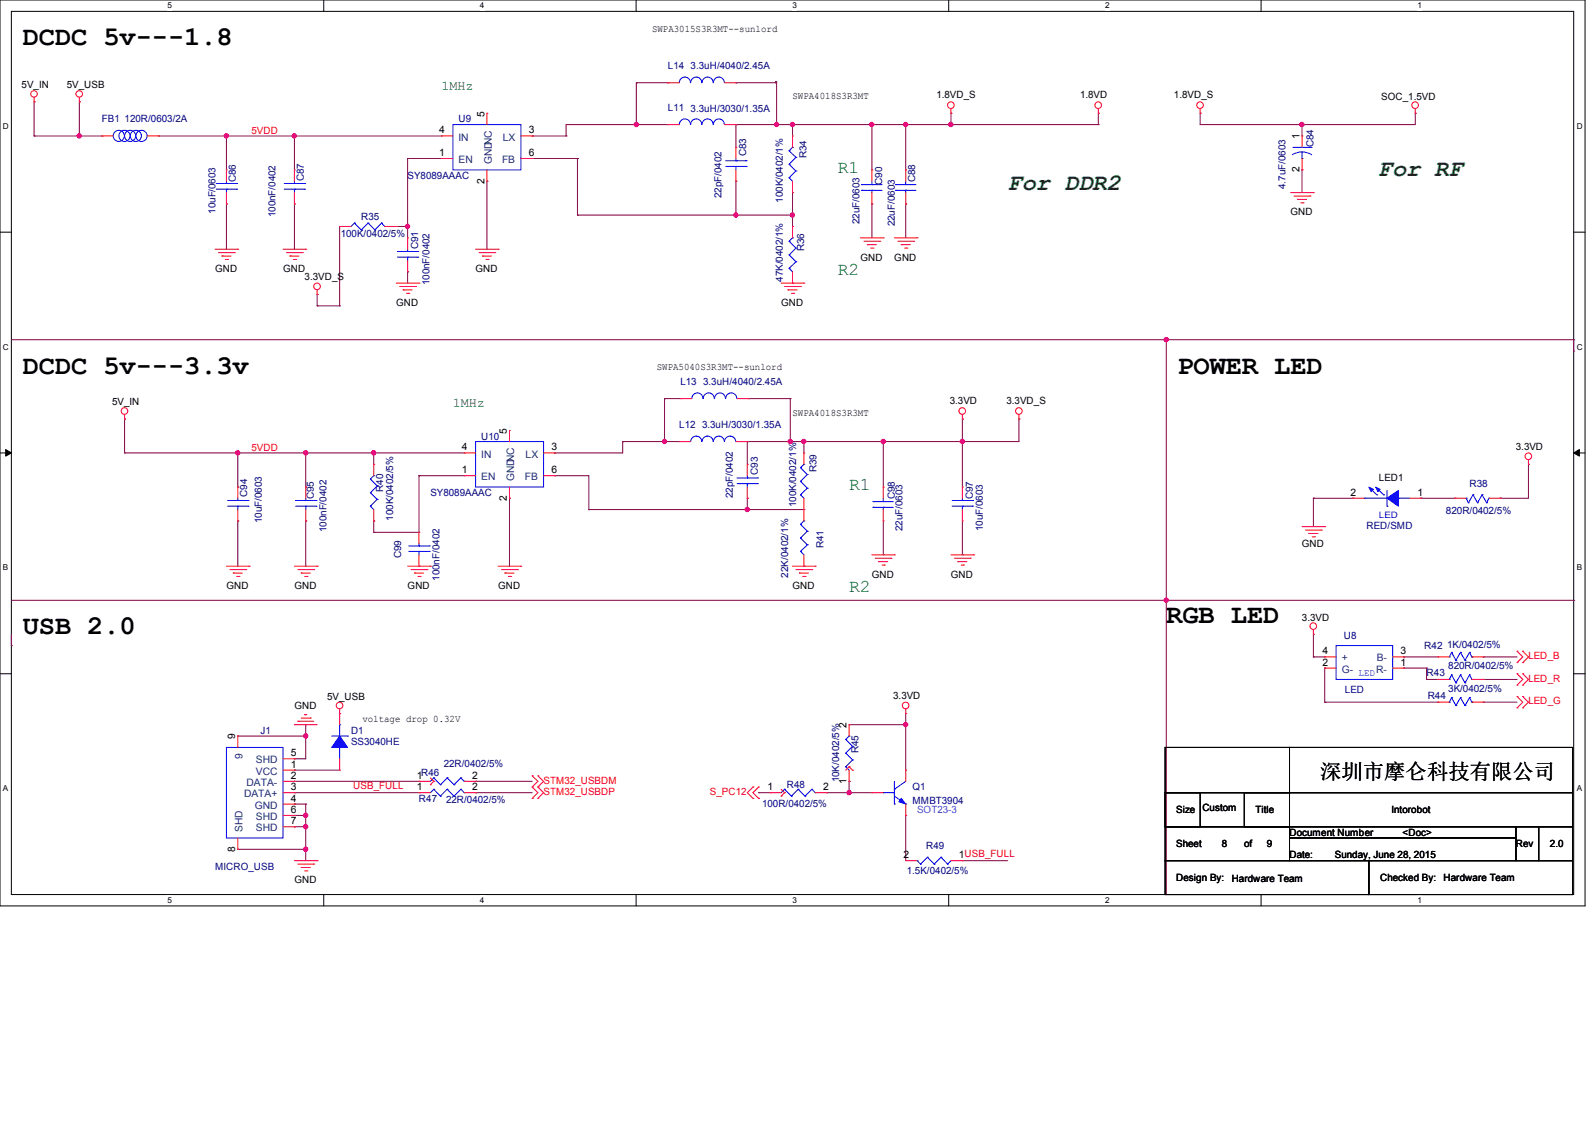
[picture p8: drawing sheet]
<svg xmlns="http://www.w3.org/2000/svg" width="297mm" height="210mm" viewBox="0 0 297 210" stroke-linecap="round" stroke-linejoin="round" font-family="sans-serif">
<path d="M0 0h295.1v168.7h-295.1zM2.1 2.1h290.9v164.4h-290.9z" fill="none" stroke="#000" stroke-width=".19"/>
<g fill="#fff">
<path d="M31.2 .2h.8v1.7h-.8z"/>
<path d="M31.2 166.8h.8v1.6h-.8z"/>
</g>
<path d="M60.3 0v2.1M60.3 166.5v2.2" fill="none" stroke="#000" stroke-width=".19"/>
<g fill="#fff">
<path d="M89.4 .2h.8v1.7h-.8z"/>
<path d="M89.4 166.8h.8v1.6h-.8z"/>
</g>
<path d="M118.4 0v2.1M118.4 166.5v2.2" fill="none" stroke="#000" stroke-width=".19"/>
<g fill="#fff">
<path d="M147.5 .2h.8v1.7h-.8z"/>
<path d="M147.5 166.8h.8v1.6h-.8z"/>
</g>
<path d="M176.7 0v2.1M176.7 166.5v2.2" fill="none" stroke="#000" stroke-width=".19"/>
<g fill="#fff">
<path d="M205.7 .2h.8v1.7h-.8z"/>
<path d="M205.7 166.8h.8v1.6h-.8z"/>
</g>
<path d="M234.8 0v2.1M234.8 166.5v2.2" fill="none" stroke="#000" stroke-width=".19"/>
<g fill="#fff">
<path d="M263.9 .2h.8v1.7h-.8z"/>
<path d="M263.9 166.8h.8v1.6h-.8z"/>
<path d="M.6 22.6h1v1.7h-1z"/>
<path d="M293.6 22.6h1v1.7h-1z"/>
<path d="M.6 63.8h1v1.6h-1z"/>
<path d="M293.6 63.8h1v1.6h-1z"/>
</g>
<path d="M0 43.2h2.1M293 43.2h2.1" fill="none" stroke="#000" stroke-width=".19"/>
<g fill="#fff">
<path d="M.6 104.9h.9v1.7h-.9z"/>
<path d="M293.6 104.9h1v1.7h-1z"/>
</g>
<path d="M0 84.3h2.1M293 84.3h2.1" fill="none" stroke="#000" stroke-width=".19"/>
<path d="M1.1 83.7l1 .6-1 .6zM293 84.3l1.1-.6v1.2z" fill="#000" stroke="#000" stroke-width=".19"/>
<g fill="#fff">
<path d="M.6 146h.9v1.7h-.9z"/>
<path d="M293.6 146h1v1.7h-1z"/>
</g>
<g fill="none" stroke="#000" stroke-width=".19">
<path d="M0 125.4h2.1M217 139.1h23.1v8.5h-23.1zM240.1 139.1h52.7v8.5h-52.7zM293 125.4h2.1M217 147.6h75.8v6.3h-75.8zM217 147.6h6.5v6.3h-6.5zM217 153.9h23.1v6.3h-23.1zM231.7 147.6h8.4v6.3h-8.4zM240.1 153.9h42.2v2.1h-42.2zM240.1 156h42.2v4.2h-42.2zM282.3 153.9h4.2v6.3h-4.2zM286.5 153.9h6.3v6.3h-6.3z"/>
<path d="M217 160.2h37.9v6.3h-37.9zM254.9 160.2h37.9v6.3h-37.9z"/>
</g>
<g fill="none" stroke="#800040" stroke-width=".19">
<path d="M6.3 19h.1M6.3 19v6.3M14.8 19h.1M14.8 19v6.3M118.5 15.4h.1M118.5 15.4v7.8M118.5 15.4h5.9M124.4 15.4h.1M137 15.4h.1M137 15.4h7.4M144.4 15.4h.1M144.4 15.2h.1"/>
<path d="M144.4 15.2h.2v8M144.4 15.2v.2M6.3 25.3h.1M6.3 25.3h12.7M14.8 25.3h.1M29.5 25.3h52.7M42.2 25.3h.1M42.2 38h.1M42.2 25.3v6.3M42.2 38v8.4M54.8 25.3h.1M54.8 38h.1"/>
<path d="M54.8 25.3v6.3M54.8 38v8.4M75.9 29.5h.1M75.9 29.5v14.8M75.9 29.5h6.3M90.7 33.7h.1M90.7 33.7v12.7M99.1 25.3h.1M99.1 25.3h6.3M99.1 29.5h8.4M105.4 25.3h.1M107.5 29.5h.1"/>
<path d="M107.5 29.5v10.5M118.5 23.2h.1M124.4 23.2h.1M124.4 23.2h-19v2.1M137 23.2h.1M137 33.7h.1M137 23.2h67.5M137 23.2v4.2M137 33.7v6.3M144.6 23.2h.1M147.6 23.2h.1M147.6 35.9h.1"/>
<path d="M147.6 23.2v2.1M147.6 35.9v6.3M162.3 23.2h.1M162.3 38h.1M162.3 23.2v8.4M162.3 38v6.3M168.7 38h.1M168.7 23.2h.1M168.7 23.2v8.4M168.7 38v6.3M177.1 21.1h.1M177.1 21.1v2.1"/>
<path d="M204.5 23.2h.1M204.5 21.1h.1M204.5 21.1v2.1M223.5 21.1h.1M223.5 21.1v2.1h40v-2.1M242.4 23.2h.1M242.4 31.6h.1M242.4 23.2v2.1M242.4 31.6v4.3M263.5 21.1h.1M59.1 56.9h.1M59.1 54.8h.1"/>
<path d="M59.1 56.9h4.1M59.1 54.8v2.1M63.2 56.9h.1M63.2 42.2v14.7M73.8 42.2h2.1M75.9 42.2h.1M75.9 50.6h.1M75.9 50.6v2.1M107.5 40h.1M107.5 40h40.1M137 40h.1M147.6 40h.1"/>
<path d="M2.1 63.2h290.9M23.2 78h.1M23.2 78v6.3M123.7 74.2h.1M123.7 74.2h3M123.7 74.2v8M139.4 74.2h.1M139.4 74.2h7.8M147.2 74.2h.1M147.2 74.2v8M179.2 78h.1M179.2 78v12.7"/>
<path d="M189.7 78h.1M189.7 78v4.2h-50.6M217.2 63.2h.1M217.2 63.2v103.3M293 63.2h.1M293 65.4h.1M293 63.2v2.2M23.2 84.3h.1M23.2 84.3h63.2M44.3 90.7h.1M44.3 97h.1M44.3 84.3h.1"/>
<path d="M44.3 84.3v6.4M44.3 97v8.4M56.9 97h.1M56.9 90.7h.1M56.9 84.3h.1M56.9 84.3v6.4M56.9 97v8.4M69.6 84.3h.1M69.6 99.1h.1M69.6 97h.1M69.6 84.3v2.1M69.6 97v2.1"/>
<path d="M78 88.6h.1M78 88.6h8.4M78 88.6v10.5h-8.4M94.9 92.8h.1M94.9 92.8v12.6M103.3 84.3h.1M103.3 88.6h.1M103.3 88.6h6.3v6.3M109.6 94.9h.1M109.6 94.9h40.1M116 82.2h.1M116 82.2h10.5"/>
<path d="M116 82.2v2.1h-12.7M123.7 82.2h.1M139.1 94.9h.1M139.1 82.2h.1M139.1 92.8h.1M139.1 82.2v4.2M139.1 92.8v2.1M147.2 82.2h.1M149.7 82.2h.1M149.7 82.2v2.1M164.5 82.2h.1M164.5 82.2v8.5"/>
<path d="M164.5 97v6.3M179.2 82.2h.1M179.2 97v6.3M244.6 92.8h.1M244.6 92.8v5.2M244.6 92.8h7.3M264.6 92.8h.1M264.6 92.8h6.3M279.4 92.8h.1M284.6 86.4h.1M284.6 86.4v6.4h-5.2M2.1 118.1v2.1"/>
<path d="M2.1 111.8h290.9M164.5 103.3h.1M179.2 103.3h.1M217.2 111.8h.1M244.6 118.1h.1M244.6 118.1v4.2M293 111.8h.1M2.1 120.2h.1M44.3 137h.1M44.3 137h12.6M56.9 134.9h.1M56.9 137h.1"/>
<path d="M56.9 134.9v6.4h-2.1M158.1 134.9h.1M158.1 134.9h10.6M168.7 132.8h.1M168.7 134.9h.1M168.7 132.8v10.6M244.6 122.3h.1M244.6 122.3h2.1M246.7 124.4h.1M246.7 130.7h.1M246.7 124.4v6.3M246.7 130.7h21.1"/>
<path d="M261.4 122.3h.1M261.4 124.4h.1M261.4 122.3h6.4M261.4 124.4h4.2M265.6 124.4h.1M265.6 126.5h.1M265.6 126.5h2.2M265.6 124.4v2.1M276.2 122.3h.1M276.2 126.5h.1M276.2 130.7h.1M276.2 122.3h6.3"/>
<path d="M276.2 126.5h6.3M276.2 130.7h6.3M44.3 158.1h.1M44.3 158.1h12.6M54.8 143.4h.1M54.8 145.5h.1M54.8 147.6h.1M54.8 149.7h.1M54.8 151.8h.1M54.8 153.9h.1M54.8 141.3h.1M54.8 147.6h23.2"/>
<path d="M54.8 143.4h8.4M54.8 145.5h23.2M54.8 149.7h2.1M54.8 151.8h2.1M54.8 153.9h2.1M56.9 149.7h.1M56.9 151.8h.1M56.9 153.9h.1M56.9 158.1h.1M56.9 149.7v10.5M88.6 145.5h.1M88.6 147.6h.1"/>
<path d="M88.6 147.6h10.5M88.6 145.5h10.5M141.3 147.6h.1M141.3 147.6h2.1M153.9 147.6h.1M153.9 147.6h8.4M158.1 145.5h.1M158.1 147.6h.1M158.1 145.5v2.1M168.7 151.8h.1M168.7 151.8v8.4M179.2 160.2h.1"/>
<path d="M179.2 160.2h8.4M217.2 166.5h.1"/>
</g>
<g fill="#f0f" stroke="#f0f" stroke-width=".19">
<circle cx="168.6" cy="134.9" r=".4"/>
<circle cx="242.4" cy="23.2" r=".4"/>
<circle cx="158.1" cy="147.6" r=".4"/>
<circle cx="168.6" cy="23.2" r=".4"/>
<circle cx="147.6" cy="40" r=".4"/>
<circle cx="42.1" cy="25.3" r=".4"/>
<circle cx="54.8" cy="25.3" r=".4"/>
<circle cx="137" cy="40" r=".4"/>
<circle cx="162.3" cy="23.2" r=".4"/>
<circle cx="147.6" cy="23.2" r=".4"/>
<circle cx="14.8" cy="25.3" r=".4"/>
<circle cx="177.1" cy="23.2" r=".4"/>
<circle cx="179.2" cy="82.2" r=".4"/>
<circle cx="44.3" cy="84.3" r=".4"/>
<circle cx="139.1" cy="94.8" r=".4"/>
<circle cx="149.7" cy="82.2" r=".4"/>
<circle cx="147.1" cy="82.2" r=".4"/>
<circle cx="56.9" cy="84.3" r=".4"/>
<circle cx="164.4" cy="82.2" r=".4"/>
<circle cx="56.9" cy="151.8" r=".4"/>
<circle cx="56.9" cy="158.1" r=".4"/>
<circle cx="56.9" cy="153.9" r=".4"/>
<circle cx="56.9" cy="137" r=".4"/>
<circle cx="69.6" cy="84.3" r=".4"/>
<circle cx="75.9" cy="42.1" r=".4"/>
<circle cx="123.7" cy="82.2" r=".39"/>
<circle cx="118.5" cy="23.2" r=".4"/>
<circle cx="144.6" cy="23.2" r=".39"/>
<circle cx="217.1" cy="63.2" r=".4"/>
<circle cx="217.1" cy="111.7" r=".4"/>
</g>
<g fill="none" stroke="#f00" stroke-width=".19">
<path d="M6.3 19h.1M6.3 18.1v.9M14.8 19h.1M14.8 18.1v.9M124.4 15.4h.1M124.4 15.4h2.1M134.9 15.4h2.1M137 15.4h.1M19 25.3h.1M19 25.3h2.1M27.4 25.3h2.1M29.5 25.3h.1"/>
<path d="M42.2 31.6h.1M42.2 38h.1M42.2 31.6v2.1M42.2 35.9v2.1M54.8 31.6h.1M54.8 38h.1M54.8 31.6v2.1M54.8 35.9v2.1M82.2 29.5h.1M82.2 25.3h.1M82.2 25.3h2.1M82.2 29.5h2.1"/>
<path d="M90.7 33.7h.1M90.7 21.1h.1M90.7 21.1v2.1M90.7 31.6v2.1M97 25.3h2.1M97 29.5h2.1M99.1 25.3h.1M99.1 29.5h.1M124.4 23.2h.1M124.4 23.2h2.1M134.9 23.2h2.1M137 23.2h.1"/>
<path d="M137 27.4h.1M137 33.7h.1M137 27.4v2.1M137 31.6v2.1M147.6 35.9h.1M147.6 25.3h.1M147.6 25.3v2.1M147.6 33.7v2.2M162.3 38h.1M162.3 31.6h.1M162.3 31.6v2.1M162.3 35.9v2.1"/>
<path d="M168.7 38h.1M168.7 31.6h.1M168.7 31.6v2.1M168.7 35.9v2.1M177.1 21.1h.1M177.1 20.2v.9M204.5 21.1h.1M204.5 20.2v.9M223.5 21.1h.1M223.5 20.2v.9M240.3 35.9h4.3M241 36.5h2.9"/>
<path d="M241.6 37.1h.1M241.6 37.1h1.7M242.2 37.8h.5M242.4 25.3h.1M242.4 31.6h.1M242.4 25.3v2.1M242.4 29.5v2.1M242.7 37.8h.1M243.9 36.5h.1M244.6 35.9h.1M263.5 21.1h.1M263.5 20.2v.9"/>
<path d="M40 46.4h4.3M40.7 47h2.9M41.3 47.7h.1M41.3 47.7h1.7M42 48.3h.4M42.4 48.3h.1M43.6 47h.1M44.3 46.4h.1M52.7 46.4h4.2M53.3 47h3M54 47.7h.1M54 47.7h1.7"/>
<path d="M54.6 48.3h.4M55 48.3h.1M56.3 47h.1M56.9 46.4h.1M59.1 54.8h.1M59.1 54v.8M63.2 42.2h.1M63.2 42.2h2.2M71.7 42.2h2.1M73.8 42.2h.1M73.8 52.7h4.2M74.4 53.3h3"/>
<path d="M75.1 54h.1M75.1 54h1.7M75.7 54.6h.4M75.9 44.3h.1M75.9 50.6h.1M75.9 44.3v2.1M75.9 48.5v2.1M76.1 54.6h.1M77.4 53.3h.1M78 52.7h.1M88.6 46.4h4.2M89.2 47h2.9"/>
<path d="M89.8 47.7h.1M89.8 47.7h1.7M90.5 48.3h.4M90.9 48.3h.1M92.1 47h.1M92.8 46.4h.1M145.5 52.7h4.2M146.1 53.3h3M146.7 54h.1M146.7 54h1.7M147.4 54.6h.4M147.6 52.7h.1"/>
<path d="M147.6 42.2h.1M147.6 42.2v2.1M147.6 50.6v2.1M147.8 54.6h.1M149.1 53.3h.1M149.7 52.7h.1M160.2 44.3h4.3M160.9 44.9h2.9M161.5 45.6h.1M161.5 45.6h1.7M162.1 46.2h.5M162.6 46.2h.1"/>
<path d="M163.8 44.9h.1M164.5 44.3h.1M166.5 44.3h4.3M167.2 44.9h2.9M167.8 45.6h.1M167.8 45.6h1.7M168.4 46.2h.5M168.9 46.2h.1M170.1 44.9h.1M170.8 44.3h.1M23.2 78h.1M23.2 77.2v.8"/>
<path d="M126.7 74.2h.1M126.7 74.2h2.1M137.2 74.2h2.2M139.4 74.2h.1M179.2 78h.1M179.2 77.2v.8M189.7 78h.1M189.7 77.2v.8M44.3 90.7h.1M44.3 97h.1M44.3 90.7v2.1M44.3 94.9v2.1"/>
<path d="M56.9 90.7h.1M56.9 97h.1M56.9 90.7v2.1M56.9 94.9v2.1M69.6 97h.1M69.6 86.4h.1M69.6 86.4v2.2M69.6 94.9v2.1M78 99.1h.1M78 99.1v2.1M86.4 88.6h.1M86.4 84.3h.1"/>
<path d="M86.4 88.6h2.2M86.4 84.3h2.2M94.9 92.8h.1M94.9 80.1h.1M94.9 80.1v2.1M94.9 90.7v2.1M101.2 88.6h2.1M101.2 84.3h2.1M103.3 84.3h.1M103.3 88.6h.1M126.5 82.2h.1M126.5 82.2h2.1"/>
<path d="M137 82.2h2.1M139.1 82.2h.1M139.1 86.4h.1M139.1 92.8h.1M139.1 86.4v2.2M139.1 90.7v2.1M149.7 94.9h.1M149.7 84.3h.1M149.7 84.3v2.1M149.7 92.8v4.2M164.5 97h.1M164.5 90.7h.1"/>
<path d="M164.5 90.7v2.1M164.5 94.9v2.1M179.2 90.7h.1M179.2 97h.1M179.2 90.7v2.1M179.2 94.9v2.1M242.4 98h4.3M243.1 98.7h2.9M243.7 99.3h.1M243.7 99.3h1.7M244.3 99.9h.5M244.8 99.9h.1"/>
<path d="M246 98.7h.1M246.7 98h.1M251.9 92.8h.1M251.9 92.8h2.1M262.5 92.8h2.1M264.6 92.8h.1M270.9 92.8h.1M270.9 92.8h2.1M277.2 92.8h2.2M279.4 92.8h.1M284.6 86.4h.1M284.6 85.6v.8"/>
<path d="M42.2 105.4h4.2M42.8 106h3M43.4 106.7h.1M43.4 106.7h1.7M44.1 107.3h.4M44.5 107.3h.1M45.8 106h.1M46.4 105.4h.1M54.8 105.4h4.3M55.5 106h2.9M56.1 106.7h.1M56.1 106.7h1.7"/>
<path d="M56.7 107.3h.4M57.1 107.3h.1M58.4 106h.1M59.1 105.4h.1M75.9 105.4h4.2M76.5 106h3M77.2 106.7h.1M77.2 106.7h1.7M77.8 107.3h.4M78 105.4h.1M78 103.3v2.1M78.2 107.3h.1"/>
<path d="M79.5 106h.1M80.1 105.4h.1M92.8 105.4h4.2M93.4 106h3M94 106.7h.1M94 106.7h1.7M94.7 107.3h.4M95.1 107.3h.1M96.4 106h.1M97 105.4h.1M147.6 105.4h4.2M148.2 106h3"/>
<path d="M148.8 106.7h.1M148.8 106.7h1.7M149.5 107.3h.4M149.7 105.4h.1M149.7 103.3v2.1M149.9 107.3h.1M151.2 106h.1M151.8 105.4h.1M162.3 103.3h4.2M163 103.9h2.9M163.6 104.6h.1M163.6 104.6h1.7"/>
<path d="M164.3 105.2h.4M164.7 105.2h.1M165.9 103.9h.1M166.5 103.3h.1M177.1 103.3h4.2M177.7 103.9h3M178.4 104.6h.1M178.4 104.6h1.6M179 105.2h.4M179.4 105.2h.1M180.7 103.9h.1M181.3 103.3h.1"/>
<path d="M244.6 118.1h.1M244.6 117.2v.9M44.3 137h.1M44.3 137v2.1M54.8 134.9h.1M54.8 134.9h4.3M55.5 134.3h.1M55.5 134.3h2.9M56.1 133.7h1.7M56.7 133.1h.1M56.7 133.1h.4M57.8 133.7h.1"/>
<path d="M63.2 132.8h.1M63.2 132v2.9M158.1 134.9h.1M158.1 134.9v2.1M168.7 132.8h.1M168.7 132v.8M246.7 122.3h.1M246.7 124.4h.1M246.7 122.3h2.1M246.7 124.4h2.1M259.3 122.3h2.1M259.3 124.4h2.1"/>
<path d="M261.4 124.4h.1M261.4 122.3h.1M267.8 122.3h.1M267.8 126.5h.1M267.8 130.7h.1M267.8 122.3h2.1M267.8 126.5h2.1M267.8 130.7h2.1M274.1 122.3h2.1M274.1 126.5h2.1M274.1 130.7h2.1M276.2 122.3h.1"/>
<path d="M276.2 126.5h.1M276.2 130.7h.1M282.5 123.4h.1M282.5 121.2h.1M282.5 127.6h.1M282.5 125.4h.1M282.5 131.8h.1M282.5 129.7h.1M282.5 121.2l1 1.1-1 1.1M282.5 125.4l1 1.1-1 1.1M282.5 129.7l1 1-1 1.1M283.5 123.4h.1"/>
<path d="M283.5 121.2h.1M283.5 127.6h.1M283.5 125.4h.1M283.5 131.8h.1M283.5 129.7h.1M283.5 121.2l1.1 1.1-1.1 1.1M283.5 125.4l1.1 1.1-1.1 1.1M283.5 129.7l1.1 1-1.1 1.1M44.3 158.1h.1M44.3 156v2.1M52.7 143.4h2.1M52.7 147.6h2.1"/>
<path d="M52.7 145.5h2.1M52.7 149.7h2.1M52.7 141.3h2.1M52.7 151.8h2.1M52.7 153.9h2.1M54.8 143.4h.1M54.8 147.6h.1M54.8 145.5h.1M54.8 149.7h.1M54.8 141.3h.1M54.8 151.8h.1M54.8 153.9h.1"/>
<path d="M63.2 143.4h.1M63.2 141.3v2.1M78 145.5h.1M78 147.6h.1M78 147.6h2.1M78 145.5h2.1M80.1 146.1h.1M80.1 144.8l.7 .7M80.8 145.5h.1M80.8 145.5l-.7 .6M86.4 147.6h2.2M86.4 145.5h2.2"/>
<path d="M88.6 145.5h.1M88.6 147.6h.1M99.1 146.5h.1M99.1 144.4h.1M99.1 148.6h.1M99.1 144.4l1.1 1.1-1.1 1M99.1 146.5l1.1 1.1-1.1 1M100.2 146.5h.1M100.2 144.4h.1M100.2 148.6h.1M100.2 144.4l1 1.1-1 1M100.2 146.5l1 1.1-1 1"/>
<path d="M140.2 146.5h.1M140.2 148.6h.1M140.2 146.5l-1.1 1.1 1.1 1M141.3 146.5h.1M141.3 148.6h.1M141.3 146.5l-1.1 1.1 1.1 1M143.4 147.6h.1M143.4 147.6h2.1M145.5 148.2h.1M145.5 146.9l.6 .7M146.1 147.6h.1M146.1 147.6l-.6 .6"/>
<path d="M151.8 147.6h2.1M153.9 147.6h.1M158.1 142.7h.1M158.1 145.5h.1M158.1 142.7l-.6 .7M158.1 142.7l.6 .7M158.1 143.4v2.1M158.7 143.4h.1M162.3 147.6h.1M162.3 147.6h2.2M168.7 143.4h.1M168.7 151.8h.1"/>
<path d="M168.7 143.4v2.1M168.7 149.7v2.1M54.8 160.2h4.3M55.5 160.9h2.9M56.1 161.5h.1M56.1 161.5h1.7M56.7 162.1h.4M57.1 162.1h.1M58.4 160.9h.1M59.1 160.2h.1M168.7 160.2h.1M168.7 160.2h2.1"/>
<path d="M177.1 160.2h2.1M179.2 160.2h.1"/>
<circle cx="6.3" cy="17.5" r=".61"/>
<circle cx="14.8" cy="17.5" r=".61"/>
<circle cx="177.1" cy="19.6" r=".61"/>
<circle cx="204.5" cy="19.6" r=".61"/>
<circle cx="223.5" cy="19.6" r=".61"/>
<circle cx="263.5" cy="19.6" r=".61"/>
<circle cx="59" cy="53.3" r=".61"/>
<circle cx="23.2" cy="76.5" r=".61"/>
<circle cx="179.2" cy="76.5" r=".61"/>
<circle cx="189.7" cy="76.5" r=".61"/>
<circle cx="284.6" cy="84.9" r=".61"/>
<circle cx="244.5" cy="116.6" r=".61"/>
<circle cx="63.2" cy="131.3" r=".61"/>
<circle cx="168.6" cy="131.3" r=".61"/>
</g>
<g fill="none" stroke="#00f" stroke-width=".19">
<path d="M126.5 15.4a1.04 1.04 0 0 1 1-1 1.04 1.04 0 0 1 1.1 1M128.6 15.4a1.04 1.04 0 0 1 1-1 1.04 1.04 0 0 1 1.1 1M130.7 15.4a1.04 1.04 0 0 1 1.1-1 1.04 1.04 0 0 1 1 1M132.8 15.4a1.02 1.02 0 0 1 1.1-1 1.02 1.02 0 0 1 1 1M40.3 35.2h3.8M40.3 34.2h3.8M42.2 34.2h.1M42.2 35.2h.1M42.2 33.7v.5M42.2 35.2v.7M44.1 35.2h.1M44.1 34.2h.1"/>
<path d="M52.9 35.2h3.8M52.9 34.2h3.8M54.8 34.2h.1M54.8 35.2h.1M54.8 33.7v.5M54.8 35.2v.7M56.7 35.2h.1M56.7 34.2h.1M84.3 23.2h12.7v8.4h-12.7zM126.5 23.2a1.04 1.04 0 0 1 1-1.1 1.04 1.04 0 0 1 1.1 1.1M128.6 23.2a1.04 1.04 0 0 1 1-1.1 1.04 1.04 0 0 1 1.1 1.1M130.7 23.2a1.04 1.04 0 0 1 1.1-1.1 1.04 1.04 0 0 1 1 1.1"/>
<path d="M132.8 23.2a1.02 1.02 0 0 1 1.1-1.1 1.02 1.02 0 0 1 1 1.1M135.1 31h3.8M135.1 29.9h3.8M137 29.9h.1M137 31h.1M137 29.5v.4M137 31v.6M138.9 31h.1M138.9 29.9h.1M146.9 33.1h.1M146.9 30.6h.1M146.9 28.1h.1"/>
<path d="M146.9 33.1l.7 .6M146.9 30.6l1.3 1.2M146.9 28.1l1.3 1.2M147.6 27.4h.1M147.6 27.4l-.7 .7M148.2 31.8h.1M148.2 29.3h.1M148.2 31.8l-1.3 1.3M148.2 29.3l-1.3 1.3M160.4 34.4h.1M160.4 35.4h.1M160.4 34.4h3.9"/>
<path d="M160.4 35.4h3.9M162.3 35.4h.1M162.3 34.4h.1M162.3 33.7v.7M162.3 35.4v.5M166.8 34.4h.1M166.8 35.4h.1M166.8 34.4h3.8M166.8 35.4h3.8M168.7 35.4h.1M168.7 34.4h.1M168.7 33.7v.7"/>
<path d="M168.7 35.4v.5M240.7 27.4h3.4M242.4 29.5h.1M242.4 28.3l.8 .1 1.1 .4M242.4 28.3l-.7 .1-1.1 .4M242.4 28.3v1.2M244.1 27.4h.1M66 41.5h.1M66 41.5l-.6 .7M66 41.5l1.3 1.3M67.3 42.8h.1M68.5 41.5h.1"/>
<path d="M68.5 41.5l-1.2 1.3M68.5 41.5l1.3 1.3M69.8 42.8h.1M71 41.5h.1M71 41.5l-1.2 1.3M71 41.5l.7 .7M71.7 42.2h.1M74 47.9h3.8M74 46.8h3.8M75.9 46.8h.1M75.9 47.9h.1M75.9 46.4v.4"/>
<path d="M75.9 47.9v.6M77.8 47.9h.1M77.8 46.8h.1M146.9 50h.1M146.9 47.5h.1M146.9 44.9h.1M146.9 50l.7 .6M146.9 47.5l1.3 1.2M146.9 44.9l1.3 1.3M147.6 44.3h.1M147.6 44.3l-.7 .6M148.2 48.7h.1"/>
<path d="M148.2 46.2h.1M148.2 48.7l-1.3 1.3M148.2 46.2l-1.3 1.3M128.8 74.2a1.04 1.04 0 0 1 1.1-1 1.04 1.04 0 0 1 1 1M130.9 74.2a1.04 1.04 0 0 1 1.1-1 1.04 1.04 0 0 1 1 1M133.1 74.2a1.02 1.02 0 0 1 1-1 1.02 1.02 0 0 1 1 1M135.1 74.2a1.04 1.04 0 0 1 1.1-1 1.04 1.04 0 0 1 1 1M42.4 94.2h3.8M42.4 93.2h3.8M44.3 93.2h.1M44.3 94.2h.1M44.3 92.8v.4"/>
<path d="M44.3 94.2v.7M46.2 94.2h.1M46.2 93.2h.1M55 94.2h3.8M55 93.2h3.8M56.9 93.2h.1M56.9 94.2h.1M56.9 92.8v.4M56.9 94.2v.7M58.8 94.2h.1M58.8 93.2h.1M69 94.2h.1"/>
<path d="M69 91.7h.1M69 89.2h.1M69 94.2l.6 .7M69 91.7l1.2 1.3M69 89.2l1.2 1.3M69.6 88.6h.1M69.6 88.6l-.6 .6M70.2 93h.1M70.2 90.5h.1M70.2 93l-1.2 1.2M70.2 90.5l-1.2 1.2M88.6 82.2h12.6v8.5h-12.6z"/>
<path d="M128.6 82.2a1.04 1.04 0 0 1 1-1 1.04 1.04 0 0 1 1.1 1M130.7 82.2a1.04 1.04 0 0 1 1.1-1 1.04 1.04 0 0 1 1 1M132.8 82.2a1.02 1.02 0 0 1 1.1-1 1.02 1.02 0 0 1 1 1M134.9 82.2a1.04 1.04 0 0 1 1.1-1 1.04 1.04 0 0 1 1 1M137.2 90h3.9M137.2 89h3.9M139.1 89h.1M139.1 90h.1M139.1 88.6v.4M139.1 90v.7M141.1 90h.1M141.1 89h.1"/>
<path d="M149.1 92.1h.1M149.1 89.6h.1M149.1 87.1h.1M149.1 97.6h.1M149.1 92.1l.6 .7M149.1 89.6l1.2 1.3M149.1 87.1l1.2 1.2M149.1 97.6l1.2 1.3M149.7 86.4h.1M149.7 97h.1M149.7 86.4l-.6 .7M149.7 97l-.6 .6"/>
<path d="M150.3 90.9h.1M150.3 88.3h.1M150.3 98.9h.1M150.3 90.9l-1.2 1.2M150.3 88.3l-1.2 1.3M150.3 98.9l-1.2 1.3M162.6 93.4h.1M162.6 94.4h.1M162.6 93.4h3.7M162.6 94.4h3.7M164.5 94.4h.1M164.5 93.4h.1"/>
<path d="M164.5 92.8v.6M164.5 94.4v.5M177.3 94.2h3.8M177.3 93.2h3.8M179.2 93.2h.1M179.2 94.2h.1M179.2 92.8v.4M179.2 94.2v.7M181.1 94.2h.1M181.1 93.2h.1M254 92.8h.1M254 92.8h4.3"/>
<path d="M255.1 90.9l1.3 1.2M256.4 92.1h.1M256.4 90.9l1.2 1.2M257.6 92.1h.1M258.3 94.2h.1M258.3 91.3v2.9M260.4 92.8h.1M260.4 92.8h2.1M273 92.8h.1M273 92.8l.4 .8M273.4 93.6h.1M274.3 92.1h.1"/>
<path d="M274.3 92.1l-.9 1.5M274.3 92.1l.8 1.5M275.1 93.6h.1M276 92.1h.1M276 92.1l-.9 1.5M276 92.1l.8 1.5M276.8 93.6h.1M277.2 92.8h.1M277.2 92.8l-.4 .8M76.1 102.7h3.8M76.1 101.6h3.8M78 101.6h.1"/>
<path d="M78 102.7h.1M78 101.2v.4M78 102.7v.6M79.9 102.7h.1M79.9 101.6h.1M149.1 102.7h.1M149.1 100.2h.1M149.1 102.7l.6 .6M149.1 100.2l1.2 1.2M150.3 101.4h.1M150.3 101.4l-1.2 1.3M42.2 139.1h10.5v16.9h-10.5z"/>
<path d="M61.8 137h2.9M63.2 139.1h.1M63.2 134.9h.1M63.2 134.9v2.1M63.2 139.1v2.2M64.7 137h.1M157.5 137.7h.1M157.5 137.7l1.2 1.2M158.1 137h.1M158.1 137l-.6 .7M158.7 138.9h.1M158.7 138.9l-1.2 1.3"/>
<path d="M248.8 120.2h10.5v6.3h-10.5zM269.9 122.3h.1M269.9 126.5h.1M269.9 130.7h.1M270.3 121.5h.1M270.3 125.6h.1M270.3 129.9h.1M270.3 121.5l.8 1.4M270.3 121.5l-.4 .8M270.3 125.6l.8 1.5M270.3 125.6l-.4 .9M270.3 129.9l.8 1.5"/>
<path d="M270.3 129.9l-.4 .8M271.1 122.9h.1M271.1 127.1h.1M271.1 131.4h.1M271.9 121.5h.1M271.9 125.6h.1M271.9 129.9h.1M271.9 121.5l.9 1.4M271.9 121.5l-.8 1.4M271.9 125.6l.9 1.5M271.9 125.6l-.8 1.5M271.9 129.9l.9 1.5"/>
<path d="M271.9 129.9l-.8 1.5M272.8 122.9h.1M272.8 127.1h.1M272.8 131.4h.1M273.6 121.5h.1M273.6 125.6h.1M273.6 129.9h.1M273.6 121.5l.5 .8M273.6 121.5l-.8 1.4M273.6 125.6l.5 .9M273.6 125.6l-.8 1.5M273.6 129.9l.5 .8"/>
<path d="M273.6 129.9l-.8 1.5M274.1 122.3h.1M274.1 126.5h.1M274.1 130.7h.1M80.8 144.8h.1M80.8 146.9h.1M80.8 144.8l-.7 .7M80.8 144.8l1.2 1.3M80.8 146.9l-.7 .7M80.8 146.9l1.2 1.3M82 146.1h.1M82 148.2h.1"/>
<path d="M83.3 144.8h.1M83.3 146.9h.1M83.3 144.8l-1.3 1.3M83.3 144.8l1.2 1.3M83.3 146.9l-1.3 1.3M83.3 146.9l1.2 1.3M84.5 146.1h.1M84.5 148.2h.1M85.8 144.8h.1M85.8 146.9h.1M85.8 144.8l-1.3 1.3M85.8 144.8l.6 .7"/>
<path d="M85.8 146.9l-1.3 1.3M85.8 146.9l.6 .7M86.4 145.5h.1M86.4 147.6h.1M146.1 146.9h.1M146.1 146.9l-.6 .7M146.1 146.9l1.3 1.3M147.4 148.2h.1M148.6 146.9h.1M148.6 146.9l-1.2 1.3M148.6 146.9l1.3 1.3M149.9 148.2h.1"/>
<path d="M151.2 146.9h.1M151.2 146.9l-1.3 1.3M151.2 146.9l.6 .7M151.8 147.6h.1M157.5 142.7h.1M157.5 140.2h.1M157.5 142.7l.6 .7M157.5 140.2l1.2 1.3M158.7 141.5h.1M158.7 141.5l-1.2 1.2M164.5 147.6h.1M164.5 147.6h2"/>
<path d="M166.5 146.9h.1M166.5 149.7h.1M166.5 148.2l2.2 1.5M166.5 145.5v4.2M168.7 149.7h.1M168.7 145.5l-2.2 1.4M172.7 159.6h.1M172.7 159.6l1.2 1.3M172.7 159.6l-1.3 1.3M175.2 159.6h.1M175.2 159.6l1.2 1.3M175.2 159.6l-1.3 1.3"/>
<path d="M170.8 160.2h.1M170.8 160.2l.6 .7M171.4 160.9h.1M173.9 160.9h.1M176.4 160.9h.1M177.1 160.2l-.7 .7"/>
<circle cx="22.1" cy="25.3" r="1.04"/>
<circle cx="23.2" cy="25.3" r="1.04"/>
<circle cx="24.2" cy="25.3" r="1.04"/>
<circle cx="25.3" cy="25.3" r="1.04"/>
<circle cx="26.4" cy="25.3" r="1.04"/>
</g>
<g fill="#00f" stroke="#00f" stroke-width=".19">
<path d="M167.8 148.6l.9 1.1-1.3-.4z"/>
<path d="M258.3 92.8l2.1-1.5v2.9z" fill-rule="evenodd"/>
<path d="M254.9 90.7l.8 .4-.4 .4z" fill-rule="evenodd"/>
<path d="M256.2 90.7l.8 .4-.4 .4z" fill-rule="evenodd"/>
<path d="M63.2 137l1.5 2.1h-2.9z" fill-rule="evenodd"/>
</g>
<g font-size="5">
<text x="4.2" y="8.5">DCDC 5v---1.8</text>
<text x="4.2" y="69.6">DCDC 5v---3.3v</text>
<text x="219.2" y="69.6">POWER LED</text>
<text x="4.2" y="118.1">USB 2.0</text>
<text x="217.2" y="116">RGB LED</text>
</g>
<g font-size="4.4" fill="#008000">
<text x="187.6" y="35.3">For DDR2</text>
<text x="256.6" y="32.8">For RF</text>
</g>
<text font-size="4" x="245.8" y="145">深圳市摩仑科技有限公司</text>
<g font-size="3.3" fill="#008000">
<text x="156" y="32.2">R1</text>
<text x="156" y="51.2">R2</text>
<text x="158.1" y="91.2">R1</text>
<text x="158.1" y="110.2">R2</text>
</g>
<g font-size="2.5" fill="#008000">
<text x="82.2" y="16.8">1MHz</text>
<text x="84.3" y="75.8">1MHz</text>
</g>
<g font-size="1.9">
<text x="121.4" y="5.9">SWPA3015S3R3MT--sunlord</text>
<text x="4" y="16.5">5V_IN</text>
<text x="12.4" y="16.5">5V_USB</text>
<text x="90.2" y="21.7" transform="rotate(-90 90.2 21.7)">5</text>
<text x="147.6" y="18.4">SWPA4018S3R3MT</text>
<text x="174.4" y="18.2">1.8VD_S</text>
<text x="201.1" y="18.2">1.8VD</text>
<text x="218.6" y="18.2">1.8VD_S</text>
<text x="257.2" y="18.6">SOC_1.5VD</text>
<text x="81.8" y="29">1</text>
<text x="81.8" y="24.8">4</text>
<text x="98.5" y="24.8">3</text>
<text x="98.5" y="29">6</text>
<text x="242" y="26" transform="rotate(-90 242 26)">1</text>
<text x="90.2" y="34.2" transform="rotate(-90 90.2 34.2)">2</text>
<text x="242" y="32" transform="rotate(-90 242 32)">2</text>
<text x="240.3" y="40.1">GND</text>
<text x="40" y="50.6">GND</text>
<text x="52.7" y="50.6">GND</text>
<text x="56.7" y="52.1">3.3VD_S</text>
<text x="88.6" y="50.6">GND</text>
<text x="160.2" y="48.5">GND</text>
<text x="166.5" y="48.5">GND</text>
<text x="73.8" y="56.9">GND</text>
<text x="145.4" y="56.9">GND</text>
<text x="122.3" y="69">SWPA5040S3R3MT--sunlord</text>
<text x="20.9" y="75.5">5V_IN</text>
<text x="147.6" y="77.4">SWPA4018S3R3MT</text>
<text x="176.9" y="75.3">3.3VD</text>
<text x="187.4" y="75.3">3.3VD_S</text>
<text x="86" y="83.9">4</text>
<text x="94.4" y="80.7" transform="rotate(-90 94.4 80.7)">5</text>
<text x="102.7" y="83.9">3</text>
<text x="282.3" y="83.7">3.3VD</text>
<text x="86" y="88.1">1</text>
<text x="102.7" y="88.1">6</text>
<text x="256.8" y="89.6">LED1</text>
<text x="94.4" y="93.2" transform="rotate(-90 94.4 93.2)">2</text>
<text x="251.5" y="92.3">2</text>
<text x="263.9" y="92.3">1</text>
<text x="242.4" y="101.9">GND</text>
<text x="162.3" y="107.5">GND</text>
<text x="177.1" y="107.5">GND</text>
<text x="42.2" y="109.6">GND</text>
<text x="54.8" y="109.6">GND</text>
<text x="75.9" y="109.6">GND</text>
<text x="92.7" y="109.6">GND</text>
<text x="147.6" y="109.6">GND</text>
<text x="242.4" y="115.5">3.3VD</text>
<text x="246.2" y="121.8">4</text>
<text x="246.2" y="123.9">2</text>
<text x="260.8" y="123.9">1</text>
<text x="260.8" y="121.8">3</text>
<text x="54.8" y="132">GND</text>
<text x="60.9" y="130.3">5V_USB</text>
<text x="166.3" y="130.1">3.3VD</text>
<text x="43.8" y="137.7" transform="rotate(-90 43.8 137.7)">9</text>
<text x="67.5" y="134.3">voltage drop 0.32V</text>
<text x="157.6" y="135.6" transform="rotate(-90 157.6 135.6)">2</text>
<text x="54.2" y="142.9">1</text>
<text x="54.2" y="140.8">5</text>
<text x="54.2" y="147.1">3</text>
<text x="54.2" y="145">2</text>
<text x="54.2" y="149.2">4</text>
<text x="77.6" y="145">1</text>
<text x="77.6" y="147.1">1</text>
<text x="87.9" y="145">2</text>
<text x="87.9" y="147.1">2</text>
<text x="142.9" y="147.1">1</text>
<text x="153.3" y="147.1">2</text>
<text x="157.6" y="145.9" transform="rotate(-90 157.6 145.9)">1</text>
<text x="54.2" y="151.3">6</text>
<text x="54.2" y="153.5">7</text>
<text x="219" y="151.4">Size</text>
<text x="223.9" y="151">Custom</text>
<text x="233.8" y="151.4">Title</text>
<text x="240.1" y="155.6">Document Number</text>
<text x="259.1" y="151.4">Intorobot</text>
<text x="261.2" y="155.6">&lt;Doc&gt;</text>
<text x="43.8" y="158.5" transform="rotate(-90 43.8 158.5)">8</text>
<text x="168.2" y="159.8">2</text>
<text x="178.6" y="159.8">1USB_FULL</text>
<text x="219" y="157.7">Sheet</text>
<text x="227.5" y="157.7">8</text>
<text x="231.7" y="157.7">of</text>
<text x="235.9" y="157.7">9</text>
<text x="240.1" y="159.8">Date:</text>
<text x="248.6" y="159.8">Sunday, June 28, 2015</text>
<text x="282.3" y="157.7">Rev</text>
<text x="288.6" y="157.7">2.0</text>
<text x="54.8" y="164.5">GND</text>
<text x="219" y="164">Design By:</text>
<text x="229.3" y="164.3">Hardware Team</text>
<text x="257" y="164">Checked By:</text>
<text x="268.8" y="164">Hardware Team</text>
</g>
<g font-size="1.9" fill="#000080">
<text x="124.4" y="12.9">L14</text>
<text x="128.6" y="12.9">3.3uH/4040/2.45A</text>
<text x="19" y="22.8">FB1</text>
<text x="23.2" y="22.8">120R/0603/2A</text>
<text x="85.4" y="22.8">U9</text>
<text x="124.4" y="20.7">L11</text>
<text x="128.6" y="20.9">3.3uH/3030/1.35A</text>
<text x="75.9" y="33.3">SY8089AAAC</text>
<text x="67.3" y="40.9">R35</text>
<text x="63.5" y="44.1">100K/0402/5%</text>
<text x="126.7" y="71.7">L13</text>
<text x="130.9" y="71.7">3.3uH/4040/2.45A</text>
<text x="89.6" y="81.8">U10</text>
<text x="126.5" y="79.7">L12</text>
<text x="130.7" y="79.7">3.3uH/3030/1.35A</text>
<text x="80.1" y="92.4">SY8089AAAC</text>
<text x="269.2" y="95.7">820R/0402/5%</text>
<text x="273.6" y="90.7">R38</text>
<text x="254.5" y="98.5">RED/SMD</text>
<text x="250.2" y="118.9">U8</text>
<text x="265.2" y="120.8">R42</text>
<text x="265.6" y="125.9">R43</text>
<text x="269.4" y="120.6">1K/0402/5%</text>
<text x="269.7" y="124.6">820R/0402/5%</text>
<text x="250.4" y="129">LED</text>
<text x="265.8" y="130.1">R44</text>
<text x="269.7" y="128.8">3K/0402/5%</text>
<text x="48.5" y="136.6">J1</text>
<text x="65.4" y="136.6">D1</text>
<text x="65.4" y="138.7">SS3040HE</text>
<text x="82.6" y="142.7">22R/0402/5%</text>
<text x="78" y="149.3">R47</text>
<text x="78.4" y="144.4">R46</text>
<text x="83.1" y="149.5">22R/0402/5%</text>
<text x="146.5" y="146.7">R48</text>
<text x="169.9" y="147.1">Q1</text>
<text x="169.9" y="149.7">MMBT3904</text>
<text x="141.9" y="150.3">100R/0402/5%</text>
<text x="40" y="161.9">MICRO_USB</text>
<text x="172.5" y="158.1">R49</text>
<text x="168.9" y="162.8">1.5K/0402/5%</text>
</g>
<g font-size="1.9" fill="#f00">
<text x="46.8" y="24.9">5VDD</text>
<text x="46.8" y="83.9">5VDD</text>
<text x="284.6" y="122.7">LED_B</text>
<text x="284.6" y="126.9">LED_R</text>
<text x="284.6" y="131.1">LED_G</text>
<text x="65.8" y="146.9">USB_FULL</text>
<text x="101.2" y="145.9">STM32_USBDM</text>
<text x="101.2" y="148">STM32_USBDP</text>
<text x="132.2" y="148">S_PC12</text>
</g>
<g font-size="1.9" fill="#004080">
<text x="85.4" y="26.2">IN</text>
<text x="93.6" y="26.2">LX</text>
<text x="85.4" y="30.4">EN</text>
<text x="91.6" y="30.6" transform="rotate(-90 91.6 30.6)">GNDNC</text>
<text x="93.5" y="30.4">FB</text>
<text x="89.6" y="89.4">EN</text>
<text x="89.6" y="85.2">IN</text>
<text x="95.8" y="89.6" transform="rotate(-90 95.8 89.6)">GNDNC</text>
<text x="97.7" y="89.4">FB</text>
<text x="97.9" y="85.2">LX</text>
<text x="249.8" y="123.1">+</text>
<text x="249.8" y="125.2">G-</text>
<text x="256.3" y="125.2">R-</text>
<text x="256.4" y="123.1">B-</text>
<text x="45.2" y="141.3" transform="rotate(-90 45.2 141.3)">9</text>
<text x="47.7" y="142.1">SHD</text>
<text x="45.5" y="148.4">DATA+</text>
<text x="45.9" y="146.3">DATA-</text>
<text x="47.7" y="144.2">VCC</text>
<text x="45.2" y="154.9" transform="rotate(-90 45.2 154.9)">SHD</text>
<text x="47.5" y="150.5">GND</text>
<text x="47.7" y="152.7">SHD</text>
<text x="47.7" y="154.8">SHD</text>
</g>
<text font-size="1.9" fill="#00f" x="253" y="125.9">LED</text>
<text font-size="1.9" fill="#0080ff" x="170.8" y="151.4">SOT23-3</text>
<g font-size="1.8" fill="#000080">
<text x="139" y="29.1" transform="rotate(-90 139 29.1)">C83</text>
<text x="150.1" y="29.5" transform="rotate(-90 150.1 29.5)">R34</text>
<text x="244.6" y="27.4" transform="rotate(-90 244.6 27.4)">C84</text>
<text x="43.9" y="34" transform="rotate(-90 43.9 34)">C86</text>
<text x="56.6" y="33.7" transform="rotate(-90 56.6 33.7)">C87</text>
<text x="164.3" y="34.4" transform="rotate(-90 164.3 34.4)">C90</text>
<text x="170.4" y="34" transform="rotate(-90 170.4 34)">C88</text>
<text x="239.3" y="35.2" transform="rotate(-90 239.3 35.2)">4.7uF/0603</text>
<text x="40.1" y="39.8" transform="rotate(-90 40.1 39.8)">10uF/0603</text>
<text x="51.3" y="40.5" transform="rotate(-90 51.3 40.5)">100nF/0402</text>
<text x="134.4" y="36.9" transform="rotate(-90 134.4 36.9)">22pF/0402</text>
<text x="145.7" y="37.8" transform="rotate(-90 145.7 37.8)">100K/0402/1%</text>
<text x="160.1" y="41.7" transform="rotate(-90 160.1 41.7)">22uF/0603</text>
<text x="77.8" y="46.4" transform="rotate(-90 77.8 46.4)">C91</text>
<text x="149.7" y="46.8" transform="rotate(-90 149.7 46.8)">R36</text>
<text x="166.6" y="42.2" transform="rotate(-90 166.6 42.2)">22uF/0603</text>
<text x="80" y="53.1" transform="rotate(-90 80 53.1)">100nF/0402</text>
<text x="145.7" y="52.5" transform="rotate(-90 145.7 52.5)">47K/0402/1%</text>
<text x="141.1" y="88.3" transform="rotate(-90 141.1 88.3)">C93</text>
<text x="152.1" y="87.9" transform="rotate(-90 152.1 87.9)">R39</text>
<text x="46" y="92.5" transform="rotate(-90 46 92.5)">C94</text>
<text x="58.5" y="93" transform="rotate(-90 58.5 93)">C95</text>
<text x="71.3" y="91.5" transform="rotate(-90 71.3 91.5)">R40</text>
<text x="136.4" y="92.8" transform="rotate(-90 136.4 92.8)">22pF/0402</text>
<text x="148.2" y="94.4" transform="rotate(-90 148.2 94.4)">100K/0402/1%</text>
<text x="166.6" y="93" transform="rotate(-90 166.6 93)">C98</text>
<text x="181.1" y="93" transform="rotate(-90 181.1 93)">C97</text>
<text x="48.8" y="97.4" transform="rotate(-90 48.8 97.4)">10uF/0603</text>
<text x="60.8" y="99.1" transform="rotate(-90 60.8 99.1)">100nF/0402</text>
<text x="73.2" y="97" transform="rotate(-90 73.2 97)">100K/0402/5%</text>
<text x="168.1" y="98.9" transform="rotate(-90 168.1 98.9)">22uF/0603</text>
<text x="183" y="98.9" transform="rotate(-90 183 98.9)">10uF/0603</text>
<text x="74.7" y="103.9" transform="rotate(-90 74.7 103.9)">C99</text>
<text x="146.8" y="107.5" transform="rotate(-90 146.8 107.5)">22K/0402/1%</text>
<text x="153.3" y="102.1" transform="rotate(-90 153.3 102.1)">R41</text>
<text x="81.9" y="108.2" transform="rotate(-90 81.9 108.2)">100nF/0402</text>
<text x="159.8" y="140.2" transform="rotate(-90 159.8 140.2)">R45</text>
<text x="156.3" y="145.7" transform="rotate(-90 156.3 145.7)">10K/0402/5%</text>
</g>
<text font-size="1.7" fill="#00f" x="256.8" y="96.4">LED</text>
<g font-size="1.5">
<text x="31.2" y="1.5">5</text>
<text x="89.4" y="1.5">4</text>
<text x="147.5" y="1.5">3</text>
<text x="205.8" y="1.5">2</text>
<text x="263.9" y="1.5">1</text>
<text x=".6" y="24">D</text>
<text x="293.6" y="24">D</text>
<text x=".6" y="65.1">C</text>
<text x="293.6" y="65.1">C</text>
<text x=".6" y="106.2">B</text>
<text x="293.6" y="106.2">B</text>
<text x=".6" y="147.3">A</text>
<text x="293.6" y="147.3">A</text>
<text x="31.2" y="168.1">5</text>
<text x="89.4" y="168.1">4</text>
<text x="147.5" y="168.1">3</text>
<text x="205.8" y="168.1">2</text>
<text x="263.9" y="168.1">1</text>
</g>
</svg>
